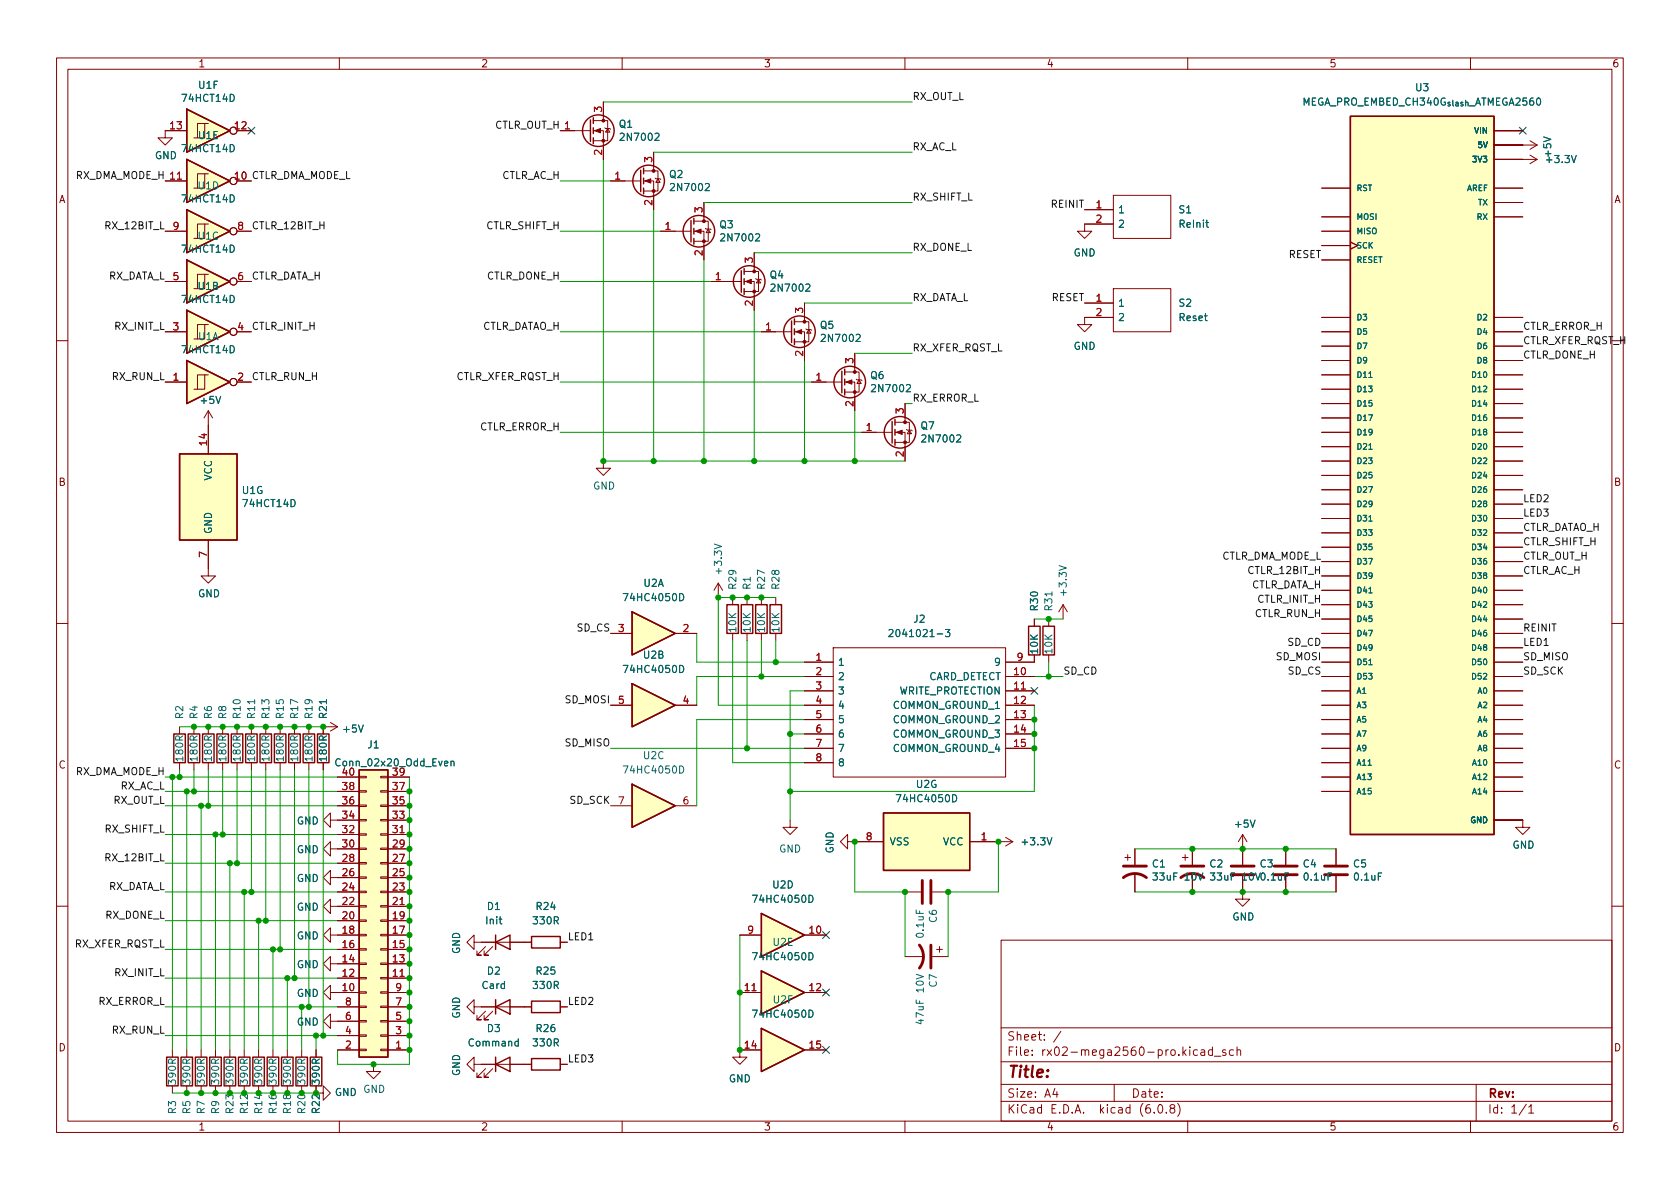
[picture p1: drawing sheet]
<svg xmlns="http://www.w3.org/2000/svg" width="297mm" height="210mm" viewBox="0 0 297 210" stroke-linecap="round" stroke-linejoin="round" font-family="sans-serif">
<g fill="none" stroke="#840000" stroke-width=".18">
<path d="M10 10.2h277v190.1h-277zM12 12.2h273v186.1h-273zM60 10.2v2M106.7 18v3.3M110 10.2v2M160 10.2v2M210 10.2v2M260 10.2v2M29.2 32h3.8M33 23.1h-3.8v1.3h1.3l-1.3 1.2-1.3-1.2h1.3M36.2 21.8h-1.3v2.6M36.2 39.6h-1.3v2.6"/>
<path d="M36.2 30.7h-1.3v2.6M36.8 21.8h-.6v2.6h-1.9M36.8 39.6h-.6v2.6h-1.9M36.8 30.7h-.6v2.6h-1.9M41.9 23.1h2.5M99.1 23.1h5.3M104.9 23.1h1.8v5.1M104.9 21.3h2.5v3.6h-2.5M106.9 22.6l.2 .1h.7l.1 .2M107.4 22.7l.4 .7h-.7zM107.9 32h5.4M113.8 32h1.8v5.1"/>
<path d="M113.8 30.2h2.5v3.6h-2.5M115.6 26.9v3.3M115.8 31.5l.2 .1h.7l.1 .1M116.3 31.6l.4 .7h-.7zM122.7 39.1h2.5v3.6h-2.5M124.5 35.8v3.3M191.8 37.1h5M196.8 34.5h10.2v7.7h-10.2zM196.8 39.6h-5v1.3h1.2l-1.2 1.3-1.3-1.3h1.3M233.7 33.3h5.1M233.7 38.3h5.1M264.2 23.1h5"/>
<path d="M264.2 25.6h7.6M264.2 28.2h7.6M264.2 33.3h5M264.2 38.3h5M264.2 35.8h5M270.5 24.9l1.3 .7M270.5 27.4l1.3 .8M271.8 25.6l-1.3 .8M271.8 28.2l-1.3 .8M29.2 58.7h3.8M29.2 40.9h3.8M29.2 49.8h3.8"/>
<path d="M36.2 48.5h-1.3v2.5M36.2 57.4h-1.3v2.5M36.8 48.5h-.6v2.5h-1.9M36.8 57.4h-.6v2.5h-1.9M41.9 58.7h2.5M41.9 40.9h2.5M41.9 49.8h2.5M116.8 40.9h5.4M122.7 40.9h1.8v5.1M124.7 40.4l.1 .1h.8l.1 .1M125.2 40.5l.4 .6h-.8zM125.7 49.8h5.4"/>
<path d="M131.6 49.8h1.7v5.1M131.6 48h2.5v3.6h-2.5M133.3 44.7v3.3M133.6 49.3l.1 .1h.8l.1 .1M134.1 49.4l.4 .6h-.8zM134.6 58.7h5.4M140.5 58.7h1.7v5M140.5 56.9h2.5v3.5h-2.5M142.2 53.6v3.3M142.5 58.2l.1 .1h.8l.1 .1M143 58.3l.4 .6h-.8zM191.8 53.6h5"/>
<path d="M196.8 51h10.2v7.7h-10.2zM196.8 56.1h-5v1.3h1.2l-1.2 1.3-1.3-1.3h1.3M233.7 56.1h5.1M233.7 58.7h5.1M233.7 40.9h5.1M233.7 46h5.1M233.7 43.4h5.1M238.8 42.8l1.2 .6-1.2 .7M264.2 56.1h5M264.2 58.7h5M10 60.2h2M29.2 67.6h3.8"/>
<path d="M36.2 66.3h-1.3v2.5M36.8 66.3h-.6v2.5h-1.9M36.8 72.6v7.7M36.8 72.6l-.7 1.3M36.8 72.6l.8 1.3M41.9 67.6h2.5M143.5 67.6h5.3M149.4 67.6h1.7v5M149.4 65.8h2.5v3.5h-2.5M151.1 62.5v3.3M151.4 67.1l.1 .1h.8l.1 .1M151.9 67.2l.4 .6h-.8z"/>
<path d="M152.4 76.4h5.3M158.2 76.4h1.8v5.1M158.2 74.7h2.6v3.5h-2.6M160 71.4v3.3M160.3 75.9l.1 .2h.8l.1 .1M160.8 76.1l.4 .6h-.8zM233.7 76.4h5.1M233.7 66.3h5.1M233.7 68.8h5.1M233.7 71.4h5.1M233.7 73.9h5.1M233.7 79h5.1"/>
<path d="M233.7 61.2h5.1M233.7 63.7h5.1M264.2 76.4h5M264.2 66.3h5M264.2 68.8h5M264.2 71.4h5M264.2 73.9h5M264.2 79h5M264.2 61.2h5M264.2 63.7h5M36.8 95.5v6.3h1.3l-1.3 1.3-1.2-1.3h1.2M106.7 81.5v1.3h1.2l-1.2 1.3-1.3-1.3h1.3"/>
<path d="M233.7 81.5h5.1M233.7 84.1h5.1M233.7 86.6h5.1M233.7 89.1h5.1M233.7 91.7h5.1M233.7 94.2h5.1M233.7 96.8h5.1M233.7 99.3h5.1M264.2 81.5h5M264.2 84.1h5M264.2 86.6h5M264.2 89.1h5"/>
<path d="M264.2 91.7h5M264.2 94.2h5M264.2 96.8h5M264.2 99.3h5M10 110.2h2M107.9 112h3.9M119.4 112h3.8M127 103.1l-.8 1.3M127 103.1v2.6M127 103.1l.8 1.3M129.5 105.7v1.2M129.5 112v1.3"/>
<path d="M132.1 105.7v1.2M132.1 112v1.3M134.6 105.7v1.2M134.6 112v1.3M137.2 105.7v1.2M137.2 112v1.3M142.2 117.1h5.1M142.2 119.6h5.1M147.3 114.5h30.5v22.9h-30.5zM177.8 119.6h5.1M182.9 115.8v1.3h-5.1M182.9 109.5v1.2"/>
<path d="M185.4 109.5v1.2M185.4 115.8v1.3M188 106.9l-.8 1.3M188 106.9v2.6M188 106.9l.7 1.3M233.7 101.8h5.1M233.7 104.4h5.1M233.7 106.9h5.1M233.7 109.5h5.1M233.7 112h5.1M233.7 114.5h5.1M233.7 117.1h5.1"/>
<path d="M233.7 119.6h5.1M264.2 101.8h5M264.2 104.4h5M264.2 106.9h5M264.2 109.5h5M264.2 112h5M264.2 114.5h5M264.2 117.1h5M264.2 119.6h5M285 110.2h2M31.7 128.5v1.3M31.7 134.9v1.2"/>
<path d="M34.3 128.5v1.3M34.3 134.9v1.2M36.8 128.5v1.3M36.8 134.9v1.2M39.4 128.5v1.3M39.4 134.9v1.2M41.9 128.5v1.3M41.9 134.9v1.2M44.4 128.5v1.3M44.4 134.9v1.2M47 128.5v1.3M47 134.9v1.2"/>
<path d="M49.5 128.5v1.3M49.5 134.9v1.2M52.1 128.5v1.3M52.1 134.9v1.2M54.6 128.5v1.3M54.6 134.9v1.2M57.1 134.9v1.2M58.4 127.8l1.3 .7M59.7 139.9h3.8M59.7 137.4h3.8M59.7 128.5h-2.6v1.3M59.7 128.5l-1.3 .8"/>
<path d="M63.5 137.3h1.3v.2h-1.3zM63.5 139.8h1.3v.3h-1.3zM67.3 137.3h1.3v.2h-1.3zM67.3 139.8h1.3v.3h-1.3zM68.6 139.9h3.8M68.6 137.4h3.8M107.9 124.7h3.9M119.4 124.7h3.8M142.2 122.2h5.1M142.2 134.9h5.1M142.2 124.7h5.1M142.2 127.2h5.1"/>
<path d="M142.2 129.8h5.1M142.2 132.3h5.1M177.8 122.2h5.1M177.8 124.7h5.1M177.8 127.2h5.1M177.8 129.8h5.1M177.8 132.3h5.1M233.7 139.9h5.1M233.7 137.4h5.1M233.7 122.2h5.1M233.7 134.9h5.1M233.7 124.7h5.1"/>
<path d="M233.7 127.2h5.1M233.7 129.8h5.1M233.7 132.3h5.1M264.2 139.9h5M264.2 137.4h5M264.2 122.2h5M264.2 134.9h5M264.2 124.7h5M264.2 127.2h5M264.2 129.8h5M264.2 132.3h5M58.4 150.1v-1.3l-1.3 1.3 1.3 1.3v-1.3h5.1"/>
<path d="M58.4 155.2v-1.3l-1.3 1.3 1.3 1.3v-1.3h5.1M58.4 145v-1.2l-1.3 1.2 1.3 1.3v-1.3h5.1M59.7 157.7h3.8M59.7 152.6h3.8M59.7 147.6h3.8M59.7 142.5h3.8M63.5 142.4h1.3v.2h-1.3zM63.5 144.9h1.3v.3h-1.3zM63.5 147.4h1.3v.3h-1.3zM63.5 150h1.3v.2h-1.3zM63.5 152.5h1.3v.3h-1.3zM63.5 155.1h1.3v.2h-1.3z"/>
<path d="M63.5 157.6h1.3v.3h-1.3zM67.3 142.4h1.3v.2h-1.3zM67.3 144.9h1.3v.3h-1.3zM67.3 147.4h1.3v.3h-1.3zM67.3 150h1.3v.2h-1.3zM67.3 152.5h1.3v.3h-1.3zM67.3 155.1h1.3v.2h-1.3zM67.3 157.6h1.3v.3h-1.3zM68.6 157.7h3.8M68.6 155.2h3.8M68.6 152.6h3.8M68.6 150.1h3.8"/>
<path d="M68.6 147.6h3.8M68.6 145h3.8M68.6 142.5h3.8M107.9 142.5h3.9M119.4 142.5h3.8M139.7 145v1.3h1.3l-1.3 1.3-1.3-1.3h1.3M149.9 148.8v-1.2l-1.3 1.2 1.3 1.3v-1.3h6.3M160 157.7h2.8M164.8 157.7h2.8M171.4 148.8h7.7M177.8 148.1l1.3 .7M179.1 148.8l-1.3 .8"/>
<path d="M198.9 151.6h1M199.4 151.1v1M200.7 150.1v2.8M200.7 154.4v3.3M209 151.6h1.1M209.5 151.1v1M210.8 150.1v2.8M210.8 154.4v3.3M219.7 154.9v4.1h1.3l-1.3 1.3-1.3-1.3h1.3M219.7 147.6l-.8 1.2M219.7 147.6v5.3M219.7 147.6l.8 1.2"/>
<path d="M227.3 150.1v2.8M227.3 154.9v2.8M236.2 150.1v2.8M236.2 154.9v2.8M264.2 145h5v1.3h1.3l-1.3 1.3-1.2-1.3h1.2M10 160.2h2M58.4 160.3v-1.3l-1.3 1.3 1.3 1.2v-1.2h5.1M58.4 165.3v-1.2l-1.3 1.2 1.3 1.3v-1.3h5.1M58.4 170.4v-1.2l-1.3 1.2 1.3 1.3v-1.3h5.1M58.4 175.5v-1.3l-1.3 1.3 1.3 1.3v-1.3h5.1M59.7 178h3.8M59.7 167.9h3.8"/>
<path d="M59.7 173h3.8M59.7 162.8h3.8M63.5 160.1h1.3v.3h-1.3zM63.5 162.7h1.3v.2h-1.3zM63.5 165.2h1.3v.3h-1.3zM63.5 167.8h1.3v.2h-1.3zM63.5 170.3h1.3v.3h-1.3zM63.5 172.8h1.3v.3h-1.3zM63.5 175.4h1.3v.2h-1.3zM63.5 177.9h1.3v.3h-1.3zM67.3 160.1h1.3v.3h-1.3zM67.3 162.7h1.3v.2h-1.3z"/>
<path d="M67.3 165.2h1.3v.3h-1.3zM67.3 167.8h1.3v.2h-1.3zM67.3 170.3h1.3v.3h-1.3zM67.3 172.8h1.3v.3h-1.3zM67.3 175.4h1.3v.2h-1.3zM67.3 177.9h1.3v.3h-1.3zM68.6 178h3.8M68.6 167.9h3.8M68.6 175.5h3.8M68.6 165.3h3.8M68.6 173h3.8M68.6 170.4h3.8"/>
<path d="M68.6 162.8h3.8M68.6 160.3h3.8M83.8 178v-1.2l-1.3 1.2 1.3 1.3v-1.3h10.2M83.8 166.6v-1.3l-1.3 1.3 1.3 1.3v-1.3h10.2M85.9 178.8l-1.6 1.5h.8h-.8v-.7M85.9 167.4l-1.6 1.5h.8h-.8v-.8M87.1 178.8l-1.5 1.5h.8h-.8v-.7M87.1 167.4l-1.5 1.5h.8h-.8v-.8M99.1 178h1.2M99.1 166.6h1.2M130.8 175.5h3.8M130.8 165.3h3.8"/>
<path d="M142.2 175.5h3.8M142.2 165.3h3.8M160 169.2h3.3M164.8 169.2h2.8M165.6 167.9h1M166.1 167.4v1M177 166.3h108v32h-108zM285 160.2h2M30.5 185.7v1.2M30.5 192v1.3M33 185.7v1.2M33 192v1.3"/>
<path d="M35.6 185.7v1.2M35.6 192v1.3M38.1 185.7v1.2M38.1 192v1.3M40.6 185.7v1.2M40.6 192v1.3M43.2 185.7v1.2M43.2 192v1.3M45.7 185.7v1.2M45.7 192v1.3M48.3 185.7v1.2M48.3 192v1.3"/>
<path d="M50.8 185.7v1.2M50.8 192v1.3M53.3 185.7v1.2M53.3 192v1.3M55.9 192v1.3h1.2v-1.3l1.3 1.3-1.3 1.3v-1.3M55.9 185.7v1.2M58.4 180.6v-1.3l-1.3 1.3 1.3 1.3v-1.3h5.1M59.7 185.7h3.8M59.7 183.1h3.8M60 198.3v2M63.5 180.5h1.3v.2h-1.3zM63.5 183h1.3v.3h-1.3z"/>
<path d="M63.5 185.5h1.3v.3h-1.3zM66 188.2v1.3h1.3l-1.3 1.2-1.2-1.2h1.2M67.3 180.5h1.3v.2h-1.3zM67.3 183h1.3v.3h-1.3zM67.3 185.5h1.3v.3h-1.3zM68.6 185.7h3.8M68.6 183.1h3.8M68.6 180.6h3.8M83.8 188.2v-1.3l-1.3 1.3 1.3 1.3v-1.3h10.2M85.9 189l-1.6 1.5h.8h-.8v-.8M87.1 189l-1.5 1.5h.8h-.8v-.8M99.1 188.2h1.2"/>
<path d="M110 198.3v2M134.6 185.7h-3.8v1.2h1.3l-1.3 1.3-1.3-1.3h1.3M142.2 185.7h3.8M160 198.3v2M177 194.8h108M177 191.8h108M177 187.8h108M177 181.8h108M186.5 192.5l-.4 1h1M186.9 193v1M187.6 182.4l-1.3 1.9M197 191.8v3"/>
<path d="M204.1 196.7v.1M204.9 195.4l.2-.1a.81 .81 0 0 1 .6 .7 .81 .81 0 0 1-.3 .8h-.2a.81 .81 0 0 1-.6-.6 .81 .81 0 0 1 .3-.8zM206.2 196.7v.1M207.1 196l-.2-.3v-.2l.2-.2 .5 .1 .1 .2-.1 .2-.6 .2-.1 .3v.4l.2 .1h.5l.1-.3-.1-.4-.2-.1M208.2 195.1a1.72 1.72 0 0 1 0 2.3M210 198.3v2M211.7 185.7l-.4-.1-.3 .3v.4l.1 .3h.6M212.4 185.7h.5l.1 .9M213 186l-.5 .1a.29 .29 0 0 0-.2 .2 .29 .29 0 0 0 .2 .3h.5M214.4 185.7l-.5-.1-.3 .3v.4l.2 .3h.6M214.4 185.1v1.5M214.7 186.8h1.2"/>
<path d="M216.7 185.7l-.3-.1-.3 .2 .1 .3 .5 .1v.4h-.6M218.1 185.7l-.5-.1-.2 .3v.4l.1 .3h.6M218.7 185.8l.2-.2 .4 .1 .1 .9M218.7 185.1v1.5M260 198.3v2M261 191.8v6.5M269.9 195.3l-1.3 1.9M270.3 195.8l.4-.5v1.5M270.3 196.8h.9"/>
<circle cx="41.3" cy="23.1" r=".63"/>
<circle cx="41.3" cy="32" r=".63"/>
<circle cx="41.3" cy="40.9" r=".63"/>
<circle cx="41.3" cy="58.7" r=".63"/>
<circle cx="41.3" cy="49.8" r=".63"/>
<circle cx="41.3" cy="67.6" r=".63"/>
</g>
<g fill="none" stroke="#840000" stroke-width=".51">
<path d="M163.1 155.7v4.1M164.6 155.7v4.1M198.6 155.2a3.3 3.3 0 0 1 4.1 0M198.6 153.2h4.1M208.8 155.2a3.3 3.3 0 0 1 4.1 0M208.8 153.2h4.1M217.7 153.2h4M217.7 154.7h4M225.3 153.2h4.1M225.3 154.7h4.1M234.2 153.2h4.1M234.2 154.7h4.1"/>
<path d="M162.6 167.1a3.3 3.3 0 0 1 0 4.1M164.6 167.1v4.1"/>
</g>
<path d="M242 66.7h.6M242 79.4h.6M242 92.1h.6M157.2 111.4l.5-.1 .2 .4-.8 .9h.8M167.2 111.3h.7l-.4 .5 .4 .1v.6l-.2 .1-.5-.1M242 104.8h.6M242 117.5h.6M79.7 134.7l.2-.1 .3 .1 .1 .7M79.7 134.6v.8M211.8 154.4l.4 1.2 .5-1.2M162 172.3l1.3 .4-1.3 .4" fill="none" stroke="#006464" stroke-width=".18"/>
<g fill="none" stroke="#840000" stroke-width=".25">
<path d="M33 19.3l7.6 3.8-7.6 3.8zM33 37.1l7.6 3.8-7.6 3.8zM33 28.2l7.6 3.8-7.6 3.8zM104.4 21.2v3.8M104.9 20.8v1M104.9 22.6v1M104.9 24.4v1M113.3 30.1v3.8M113.8 29.7v1M113.8 31.5v1M113.8 33.3v1M122.2 39v3.8"/>
<path d="M122.7 38.6v1M238.8 20.6h25.4v127h-25.4zM33 46l7.6 3.8-7.6 3.8zM33 54.9l7.6 3.8-7.6 3.8zM122.7 40.4v1M122.7 42.2v1M131.1 47.9v3.8M131.6 47.5v1M131.6 49.3v1M131.6 51v1.1M140 56.8v3.8M140.5 56.4v1"/>
<path d="M140.5 58.2v1M140.5 59.9v1.1M33 63.7l7.6 3.9-7.6 3.8zM148.8 65.7v3.8M149.4 65.3v1M149.4 67.1v1M149.4 68.8v1M157.7 74.5v3.9M158.2 74.2v1M158.2 75.9v1.1M158.2 77.7v1M31.7 80.3h10.2v15.2h-10.2z"/>
<path d="M111.8 108.2l7.6 3.8-7.6 3.8zM128.5 106.9h2.1v5.1h-2.1zM131.1 106.9h2v5.1h-2zM133.6 106.9h2v5.1h-2zM136.1 106.9h2.1v5.1h-2.1zM181.9 110.7h2v5.1h-2zM184.4 110.7h2v5.1h-2zM30.7 129.8h2.1v5.1h-2.1zM33.3 129.8h2v5.1h-2zM35.8 129.8h2v5.1h-2zM38.4 129.8h2v5.1h-2zM40.9 129.8h2v5.1h-2z"/>
<path d="M43.4 129.8h2.1v5.1h-2.1zM46 129.8h2v5.1h-2zM48.5 129.8h2v5.1h-2zM51.1 129.8h2v5.1h-2zM53.6 129.8h2v5.1h-2zM56.1 129.8h2.1v5.1h-2.1zM63.5 136.1h5.1v50.8h-5.1zM111.8 120.9l7.6 3.8-7.6 3.8zM111.8 138.7l7.6 3.8-7.6 3.8zM156.2 143.8h15.2v10.1h-15.2zM87.6 178l2.6-1.2v2.5zM87.6 166.6l2.6-1.3v2.6z"/>
<path d="M87.6 165.3v2.6M87.6 176.8v2.5M94 177h5.1v2.1h-5.1zM94 165.6h5.1v2h-5.1zM134.6 171.7l7.6 3.8-7.6 3.8zM134.6 161.5l7.6 3.8-7.6 3.9zM29.5 186.9h2v5.1h-2zM32 186.9h2v5.1h-2zM34.5 186.9h2.1v5.1h-2.1zM37.1 186.9h2v5.1h-2zM39.6 186.9h2.1v5.1h-2.1zM42.2 186.9h2v5.1h-2z"/>
<path d="M44.7 186.9h2v5.1h-2zM47.2 186.9h2.1v5.1h-2.1zM49.8 186.9h2v5.1h-2zM52.3 186.9h2.1v5.1h-2.1zM54.9 186.9h2v5.1h-2zM87.6 188.2l2.6-1.3v2.6zM87.6 186.9v2.6M94 187.2h5.1v2h-5.1zM134.6 181.9l7.6 3.8-7.6 3.8z"/>
<circle cx="105.8" cy="23.1" r="2.79"/>
<circle cx="114.7" cy="32" r="2.79"/>
<circle cx="123.6" cy="40.9" r="2.79"/>
<circle cx="132.5" cy="49.8" r="2.79"/>
<circle cx="141.4" cy="58.7" r="2.79"/>
<circle cx="150.2" cy="67.6" r="2.79"/>
<circle cx="159.1" cy="76.4" r="2.79"/>
</g>
<g fill="#840000" stroke="#840000" stroke-width=".18">
<path d="M158.5 76.4l1-.3v.7z"/>
<path d="M105.2 23.1l1-.4v.8z"/>
<path d="M114 32l1.1-.4v.8z"/>
<path d="M140.7 58.7l1-.4v.7z"/>
<path d="M131.8 49.8l1-.4v.8z"/>
<path d="M122.9 40.9l1.1-.4v.8z"/>
<path d="M149.6 67.6l1-.4v.7z"/>
<circle cx="160" cy="78.2" r=".25"/>
<circle cx="160" cy="74.7" r=".25"/>
<circle cx="106.7" cy="24.9" r=".25"/>
<circle cx="106.7" cy="21.3" r=".25"/>
<circle cx="115.6" cy="33.8" r=".25"/>
<circle cx="115.6" cy="30.2" r=".25"/>
<circle cx="142.2" cy="60.4" r=".25"/>
<circle cx="142.2" cy="56.9" r=".25"/>
<circle cx="133.3" cy="51.6" r=".25"/>
<circle cx="133.3" cy="48" r=".25"/>
<circle cx="124.5" cy="42.7" r=".25"/>
<circle cx="124.5" cy="39.1" r=".25"/>
<circle cx="151.1" cy="69.3" r=".25"/>
<circle cx="151.1" cy="65.8" r=".25"/>
</g>
<g fill="#ffffc2" stroke="#ffffc2" stroke-width=".18">
<path d="M134.6 181.9l7.6 3.8-7.6 3.8z"/>
<path d="M156.2 143.8h15.2v10.1h-15.2z"/>
<path d="M134.6 171.7l7.6 3.8-7.6 3.8z"/>
<path d="M134.6 161.5l7.6 3.8-7.6 3.9z"/>
<path d="M63.5 136.1h5.1v50.8h-5.1z"/>
<path d="M238.8 20.6h25.4v127h-25.4z"/>
<path d="M31.7 80.3h10.2v15.2h-10.2z"/>
<path d="M33 46l7.6 3.8-7.6 3.8z"/>
<path d="M33 19.3l7.6 3.8-7.6 3.8z"/>
<path d="M33 37.1l7.6 3.8-7.6 3.8z"/>
<path d="M33 28.2l7.6 3.8-7.6 3.8z"/>
<path d="M33 63.7l7.6 3.9-7.6 3.8z"/>
<path d="M33 54.9l7.6 3.8-7.6 3.8z"/>
<path d="M111.8 120.9l7.6 3.8-7.6 3.8z"/>
<path d="M111.8 108.2l7.6 3.8-7.6 3.8z"/>
<path d="M111.8 138.7l7.6 3.8-7.6 3.8z"/>
</g>
<g fill="none" stroke="#009600" stroke-width=".18">
<path d="M106.7 18h54.6M99.1 32h8.8M106.7 28.2v53.3h53.3M115.6 37.1v44.4M115.6 26.9h45.7M124.5 35.8h36.8M99.1 49.8h26.6M99.1 40.9h17.7M99.1 58.7h35.5M124.5 46v35.5M133.3 54.9v26.6M133.3 44.7h28"/>
<path d="M142.2 53.6h19.1M99.1 67.6h44.4M99.1 76.4h53.3M142.2 63.7v17.8M151.1 72.6v8.9M151.1 62.5h10.2M160 71.4h1.3M123.2 112v5.1h19M129.5 113.3v21.6h12.7M132.1 113.3v19M134.6 113.3v6.3M137.2 105.7h-10.2v19h15.2"/>
<path d="M137.2 113.3v3.8M142.2 119.6h-19v5.1M182.9 109.5h5.1M182.9 119.6h5.1M185.4 117.1v2.5M29.2 139.9h30.5M29.2 137.4h30.5M30.5 137.4v48.3M31.7 136.1v1.3M31.7 128.5h25.4M33 139.9v45.8M34.3 136.1v3.8"/>
<path d="M36.8 136.1v6.4M39.4 136.1v11.5M41.9 136.1v16.5M44.4 136.1v21.6M47 136.1v26.7M49.5 136.1v31.8M52.1 136.1v36.9M54.6 136.1v41.9M57.1 136.1v47M72.4 137.4v50.8h-12.7v-2.5M107.9 132.3h34.3M139.7 129.8h2.5"/>
<path d="M142.2 127.2h-19v15.3M142.2 122.2h-2.5v22.8M182.9 124.7v15.2h-43.2M29.2 157.7h30.5M29.2 152.6h30.5M29.2 142.5h30.5M29.2 147.6h30.5M35.6 142.5v43.2M38.1 147.6v38.1M40.6 152.6v33.1M43.2 157.7v28M151.1 148.8v8.9h8.9v11.5"/>
<path d="M176.5 148.8v8.9h-8.9v11.5M200.7 157.7h35.5M200.7 150.1h35.5M29.2 178h30.5M29.2 173h30.5M29.2 162.8h30.5M29.2 167.9h30.5M45.7 162.8v22.9M48.3 167.9v17.8M50.8 173v12.7M53.3 178v7.7M130.8 165.3v20.4"/>
<path d="M29.2 183.1h30.5M30.5 193.3h25.4M55.9 183.1v2.6"/>
</g>
<path d="M43.8 22.5l1.3 1.2M45.1 22.5l-1.3 1.2M268.6 22.5l1.2 1.2M269.8 22.5l-1.2 1.2M182.3 121.6l1.2 1.2M183.5 121.6l-1.2 1.2M145.4 164.7l1.3 1.3M145.4 174.9l1.3 1.2M146.7 164.7l-1.3 1.3M146.7 174.9l-1.3 1.2M145.4 185.1l1.3 1.2M146.7 185.1l-1.3 1.2" fill="none" stroke="#000084" stroke-width=".18"/>
<g fill="#009600" stroke="#009600" stroke-width=".18">
<circle cx="72.4" cy="152.6" r=".46"/>
<circle cx="72.4" cy="175.5" r=".46"/>
<circle cx="72.4" cy="147.6" r=".46"/>
<circle cx="72.4" cy="167.9" r=".46"/>
<circle cx="72.4" cy="150.1" r=".46"/>
<circle cx="139.7" cy="129.8" r=".46"/>
<circle cx="132.1" cy="132.3" r=".46"/>
<circle cx="139.7" cy="139.9" r=".46"/>
<circle cx="130.8" cy="185.7" r=".46"/>
<circle cx="160" cy="157.7" r=".46"/>
<circle cx="167.6" cy="157.7" r=".46"/>
<circle cx="176.5" cy="148.8" r=".46"/>
<circle cx="151.1" cy="148.8" r=".46"/>
<circle cx="130.8" cy="175.5" r=".46"/>
<circle cx="129.5" cy="105.7" r=".46"/>
<circle cx="132.1" cy="105.7" r=".46"/>
<circle cx="124.5" cy="81.5" r=".46"/>
<circle cx="127" cy="105.7" r=".46"/>
<circle cx="151.1" cy="81.5" r=".46"/>
<circle cx="142.2" cy="81.5" r=".46"/>
<circle cx="133.3" cy="81.5" r=".46"/>
<circle cx="115.6" cy="81.5" r=".46"/>
<circle cx="106.7" cy="81.5" r=".46"/>
<circle cx="137.2" cy="117.1" r=".46"/>
<circle cx="134.6" cy="119.6" r=".46"/>
<circle cx="134.6" cy="105.7" r=".46"/>
<circle cx="219.7" cy="157.7" r=".46"/>
<circle cx="227.3" cy="157.7" r=".46"/>
<circle cx="182.9" cy="127.2" r=".46"/>
<circle cx="182.9" cy="132.3" r=".46"/>
<circle cx="182.9" cy="129.8" r=".46"/>
<circle cx="210.8" cy="150.1" r=".46"/>
<circle cx="210.8" cy="157.7" r=".46"/>
<circle cx="185.4" cy="119.6" r=".46"/>
<circle cx="185.4" cy="109.5" r=".46"/>
<circle cx="227.3" cy="150.1" r=".46"/>
<circle cx="219.7" cy="150.1" r=".46"/>
<circle cx="49.5" cy="128.5" r=".46"/>
<circle cx="72.4" cy="180.6" r=".46"/>
<circle cx="72.4" cy="178" r=".46"/>
<circle cx="72.4" cy="183.1" r=".46"/>
<circle cx="72.4" cy="173" r=".46"/>
<circle cx="72.4" cy="170.4" r=".46"/>
<circle cx="66" cy="188.2" r=".46"/>
<circle cx="72.4" cy="185.7" r=".46"/>
<circle cx="72.4" cy="165.3" r=".46"/>
<circle cx="43.2" cy="157.7" r=".46"/>
<circle cx="45.7" cy="162.8" r=".46"/>
<circle cx="47" cy="162.8" r=".46"/>
<circle cx="44.4" cy="157.7" r=".46"/>
<circle cx="40.6" cy="152.6" r=".46"/>
<circle cx="41.9" cy="152.6" r=".46"/>
<circle cx="72.4" cy="162.8" r=".46"/>
<circle cx="72.4" cy="160.3" r=".46"/>
<circle cx="72.4" cy="157.7" r=".46"/>
<circle cx="72.4" cy="155.2" r=".46"/>
<circle cx="50.8" cy="193.3" r=".46"/>
<circle cx="48.3" cy="167.9" r=".46"/>
<circle cx="49.5" cy="167.9" r=".46"/>
<circle cx="48.3" cy="193.3" r=".46"/>
<circle cx="33" cy="193.3" r=".46"/>
<circle cx="35.6" cy="193.3" r=".46"/>
<circle cx="54.6" cy="178" r=".46"/>
<circle cx="52.1" cy="173" r=".46"/>
<circle cx="53.3" cy="178" r=".46"/>
<circle cx="50.8" cy="173" r=".46"/>
<circle cx="52.1" cy="128.5" r=".46"/>
<circle cx="72.4" cy="139.9" r=".46"/>
<circle cx="72.4" cy="142.5" r=".46"/>
<circle cx="57.1" cy="128.5" r=".46"/>
<circle cx="54.6" cy="128.5" r=".46"/>
<circle cx="72.4" cy="145" r=".46"/>
<circle cx="36.8" cy="142.5" r=".46"/>
<circle cx="39.4" cy="147.6" r=".46"/>
<circle cx="38.1" cy="147.6" r=".46"/>
<circle cx="33" cy="139.9" r=".46"/>
<circle cx="31.7" cy="137.4" r=".46"/>
<circle cx="30.5" cy="137.4" r=".46"/>
<circle cx="44.4" cy="128.5" r=".46"/>
<circle cx="47" cy="128.5" r=".46"/>
<circle cx="34.3" cy="139.9" r=".46"/>
<circle cx="35.6" cy="142.5" r=".46"/>
<circle cx="34.3" cy="128.5" r=".46"/>
<circle cx="36.8" cy="128.5" r=".46"/>
<circle cx="39.4" cy="128.5" r=".46"/>
<circle cx="41.9" cy="128.5" r=".46"/>
<circle cx="45.7" cy="193.3" r=".46"/>
<circle cx="38.1" cy="193.3" r=".46"/>
<circle cx="43.2" cy="193.3" r=".46"/>
<circle cx="40.6" cy="193.3" r=".46"/>
<circle cx="55.9" cy="183.1" r=".46"/>
<circle cx="57.1" cy="183.1" r=".46"/>
<circle cx="55.9" cy="193.3" r=".46"/>
<circle cx="53.3" cy="193.3" r=".46"/>
</g>
<text font-size="2.8" fill="#840000" x="178" y="190.6">Title:</text>
<g font-size="2.1" fill="#840000">
<text x="178" y="184">Sheet: /</text>
<text x="178" y="186.7">File: rx02-mega2560-pro.kicad_sch</text>
<text x="178" y="196.9">KiCad E.D.A. kicad (6.0.8)</text>
<text x="178" y="194.1">Size: A4</text>
<text x="200" y="194.1">Date:</text>
<text x="263" y="194.1">Rev:</text>
<text x="263" y="196.9">Id: 1/1</text>
</g>
<g font-size="1.8" fill="#840000">
<text x="35" y="11.9">1</text>
<text x="85" y="11.9">2</text>
<text x="135" y="11.9">3</text>
<text x="185" y="11.9">4</text>
<text x="235" y="11.9">5</text>
<text x="285" y="11.9">6</text>
<text x="10.3" y="35.9">A</text>
<text x="41.6" y="31.7">10 CTLR_DMA_MODE_L</text>
<text x="285.3" y="35.9">A</text>
<text x="10.3" y="85.9">B</text>
<text x="285.3" y="85.9">B</text>
<text x="10.3" y="135.9">C</text>
<text x="285.3" y="135.9">C</text>
<text x="10.3" y="185.9">D</text>
<text x="285.3" y="185.9">D</text>
<text x="35" y="199.9">1</text>
<text x="85" y="199.9">2</text>
<text x="135" y="199.9">3</text>
<text x="185" y="199.9">4</text>
<text x="235" y="199.9">5</text>
<text x="285" y="199.9">6</text>
</g>
<g font-size="1.8" fill="#006464">
<text x="35.2" y="15.7">U1F</text>
<text x="250.3" y="16.1">U3</text>
<text x="32.4" y="18">74HCT14D</text>
<text x="109.5" y="22.6">Q1</text>
<text x="229" y="18.7">MEGA_PRO_EMBED_CH340G_{slash}_ATMEGA2560</text>
<text x="27.4" y="28.1">GND</text>
<text x="32.4" y="26.9">74HCT14D</text>
<text x="35.1" y="24.6">U1E</text>
<text x="110" y="24.9">2N7002</text>
<text x="273.6" y="28.8">+3.3V</text>
<text x="274.3" y="27.6" transform="rotate(-90 274.3 27.6)">+5V</text>
<text x="32.4" y="35.8">74HCT14D</text>
<text x="35.1" y="33.5">U1D</text>
<text x="118.4" y="31.5">Q2</text>
<text x="118.9" y="33.8">2N7002</text>
<text x="127.3" y="40.4">Q3</text>
<text x="197.6" y="37.7">1</text>
<text x="197.6" y="40.3">2</text>
<text x="208.5" y="37.7">S1</text>
<text x="208.6" y="40.3">ReInit</text>
<text x="32.4" y="44.7">74HCT14D</text>
<text x="35.1" y="42.4">U1C</text>
<text x="127.8" y="42.7">2N7002</text>
<text x="189.8" y="45.3">GND</text>
<text x="32.4" y="53.6">74HCT14D</text>
<text x="35.1" y="51.3">U1B</text>
<text x="136.2" y="49.2">Q4</text>
<text x="136.7" y="51.6">2N7002</text>
<text x="145.1" y="58.1">Q5</text>
<text x="197.6" y="54.2">1</text>
<text x="197.6" y="56.8">2</text>
<text x="208.5" y="54.2">S2</text>
<text x="208.6" y="56.8">Reset</text>
<text x="32.4" y="62.5">74HCT14D</text>
<text x="35.1" y="60.1">U1A</text>
<text x="145.6" y="60.4">2N7002</text>
<text x="189.8" y="61.8">GND</text>
<text x="35.6" y="71.4">+5V</text>
<text x="153.9" y="67">Q6</text>
<text x="154.4" y="69.3">2N7002</text>
<text x="162.8" y="75.9">Q7</text>
<text x="163.3" y="78.2">2N7002</text>
<text x="37.5" y="85" transform="rotate(-90 37.5 85)">VCC</text>
<text x="42.8" y="87.3">U1G</text>
<text x="43.2" y="89.7">74HCT14D</text>
<text x="104.8" y="86.6">GND</text>
<text x="37.5" y="94.5" transform="rotate(-90 37.5 94.5)">GND</text>
<text x="127.6" y="101.3" transform="rotate(-90 127.6 101.3)">+3.3V</text>
<text x="35" y="105.6">GND</text>
<text x="110.7" y="106.3">74HC4050D</text>
<text x="113.8" y="103.8">U2A</text>
<text x="130.2" y="104.1" transform="rotate(-90 130.2 104.1)">R29</text>
<text x="132.7" y="104.2" transform="rotate(-90 132.7 104.2)">R1</text>
<text x="135.3" y="104.1" transform="rotate(-90 135.3 104.1)">R27</text>
<text x="137.8" y="104.1" transform="rotate(-90 137.8 104.1)">R28</text>
<text x="183.5" y="107.9" transform="rotate(-90 183.5 107.9)">R30</text>
<text x="186.1" y="107.9" transform="rotate(-90 186.1 107.9)">R31</text>
<text x="188.6" y="105.1" transform="rotate(-90 188.6 105.1)">+3.3V</text>
<text x="130.2" y="111.7" transform="rotate(-90 130.2 111.7)">10K</text>
<text x="132.7" y="111.7" transform="rotate(-90 132.7 111.7)">10K</text>
<text x="135.3" y="111.7" transform="rotate(-90 135.3 111.7)">10K</text>
<text x="137.8" y="111.7" transform="rotate(-90 137.8 111.7)">10K</text>
<text x="158.3" y="112.6">2041021-3</text>
<text x="161.6" y="110.1">J2</text>
<text x="110.7" y="119">74HC4050D</text>
<text x="113.8" y="116.5">U2B</text>
<text x="148.1" y="117.7">1</text>
<text x="176.1" y="117.7">9</text>
<text x="183.5" y="115.5" transform="rotate(-90 183.5 115.5)">10K</text>
<text x="186.1" y="115.5" transform="rotate(-90 186.1 115.5)">10K</text>
<text x="148.1" y="120.3">2</text>
<text x="148.1" y="122.8">3</text>
<text x="148.1" y="125.3">4</text>
<text x="158" y="125.3">COMMON_GROUND_1</text>
<text x="158.8" y="122.8">WRITE_PROTECTION</text>
<text x="163.9" y="120.3">CARD_DETECT</text>
<text x="32.4" y="127.1" transform="rotate(-90 32.4 127.1)">R2</text>
<text x="34.9" y="127.1" transform="rotate(-90 34.9 127.1)">R4</text>
<text x="37.5" y="127.1" transform="rotate(-90 37.5 127.1)">R6</text>
<text x="40" y="127.1" transform="rotate(-90 40 127.1)">R8</text>
<text x="42.5" y="126.9" transform="rotate(-90 42.5 126.9)">R10</text>
<text x="45.1" y="126.9" transform="rotate(-90 45.1 126.9)">R11</text>
<text x="47.6" y="126.9" transform="rotate(-90 47.6 126.9)">R13</text>
<text x="50.2" y="126.9" transform="rotate(-90 50.2 126.9)">R15</text>
<text x="52.7" y="126.9" transform="rotate(-90 52.7 126.9)">R17</text>
<text x="55.2" y="126.9" transform="rotate(-90 55.2 126.9)">R19</text>
<text x="57.8" y="126.9" transform="rotate(-90 57.8 126.9)">R21</text>
<text x="60.8" y="129.5">+5V</text>
<text x="148.1" y="127.9">5</text>
<text x="148.1" y="130.4">6</text>
<text x="158" y="127.9">COMMON_GROUND_2</text>
<text x="158" y="130.4">COMMON_GROUND_3</text>
<text x="32.4" y="134.5" transform="rotate(-90 32.4 134.5)">180R</text>
<text x="34.9" y="134.5" transform="rotate(-90 34.9 134.5)">180R</text>
<text x="37.5" y="134.5" transform="rotate(-90 37.5 134.5)">180R</text>
<text x="40" y="134.5" transform="rotate(-90 40 134.5)">180R</text>
<text x="42.5" y="134.5" transform="rotate(-90 42.5 134.5)">180R</text>
<text x="45.1" y="134.5" transform="rotate(-90 45.1 134.5)">180R</text>
<text x="47.6" y="134.5" transform="rotate(-90 47.6 134.5)">180R</text>
<text x="50.2" y="134.5" transform="rotate(-90 50.2 134.5)">180R</text>
<text x="52.7" y="134.5" transform="rotate(-90 52.7 134.5)">180R</text>
<text x="55.2" y="134.5" transform="rotate(-90 55.2 134.5)">180R</text>
<text x="57.8" y="134.5" transform="rotate(-90 57.8 134.5)">180R</text>
<text x="59.8" y="135.5">Conn_02x20_Odd_Even</text>
<text x="65.1" y="132.3">J1</text>
<text x="110.7" y="136.8">74HC4050D</text>
<text x="113.8" y="134.2">U2C</text>
<text x="148.1" y="133">7</text>
<text x="148.1" y="135.5">8</text>
<text x="158" y="133">COMMON_GROUND_4</text>
<text x="159" y="141.9">74HC4050D</text>
<text x="162" y="139.3">U2G</text>
<text x="52.5" y="145.8">GND</text>
<text x="157.2" y="149.5">VSS</text>
<text x="166.7" y="149.5">VCC</text>
<text x="180.9" y="149.5">+3.3V</text>
<text x="218.5" y="146.3">+5V</text>
<text x="52.5" y="150.9">GND</text>
<text x="52.5" y="156">GND</text>
<text x="137.7" y="150.7">GND</text>
<text x="147.4" y="150.9" transform="rotate(-90 147.4 150.9)">GND</text>
<text x="203.8" y="153.4">C1</text>
<text x="204.3" y="155.7">33uF 10V</text>
<text x="213.9" y="153.4">C2</text>
<text x="214.5" y="155.7">33uF 10V 0.1uF</text>
<text x="222.8" y="153.4">C3</text>
<text x="230.4" y="153.4">C4</text>
<text x="230.7" y="155.7">0.1uF</text>
<text x="239.3" y="153.4">C5</text>
<text x="239.5" y="155.7">0.1uF</text>
<text x="267.4" y="150.1">GND</text>
<text x="52.5" y="161">GND</text>
<text x="86.2" y="160.9">D1</text>
<text x="94.9" y="160.9">R24</text>
<text x="133.6" y="159.6">74HC4050D</text>
<text x="136.7" y="157.1">U2D</text>
<text x="52.5" y="166.1">GND</text>
<text x="86" y="163.4">Init</text>
<text x="94.4" y="163.4">330R</text>
<text x="136.7" y="167.3">U2E</text>
<text x="163.3" y="165.7" transform="rotate(-90 163.3 165.7)">0.1uF</text>
<text x="165.6" y="163.1" transform="rotate(-90 165.6 163.1)">C6</text>
<text x="217.9" y="162.8">GND</text>
<text x="52.5" y="171.2">GND</text>
<text x="81.3" y="168.7" transform="rotate(-90 81.3 168.7)">GND</text>
<text x="86.2" y="172.3">D2</text>
<text x="94.9" y="172.3">R25</text>
<text x="133.6" y="169.8">74HC4050D</text>
<text x="52.5" y="176.3">GND</text>
<text x="85.3" y="174.9">Card</text>
<text x="94.4" y="174.9">330R</text>
<text x="133.6" y="180">74HC4050D</text>
<text x="136.8" y="177.4">U2F</text>
<text x="165.6" y="174.5" transform="rotate(-90 165.6 174.5)">C7</text>
<text x="52.5" y="181.4">GND</text>
<text x="81.3" y="180.1" transform="rotate(-90 81.3 180.1)">GND</text>
<text x="83" y="185">Command</text>
<text x="86.2" y="182.5">D3</text>
<text x="94.4" y="185">330R</text>
<text x="94.9" y="182.5">R26</text>
<text x="163.3" y="180.6" transform="rotate(-90 163.3 180.6)">47uF 10V</text>
<text x="31.1" y="191.6" transform="rotate(-90 31.1 191.6)">390R</text>
<text x="33.7" y="191.6" transform="rotate(-90 33.7 191.6)">390R</text>
<text x="36.2" y="191.6" transform="rotate(-90 36.2 191.6)">390R</text>
<text x="38.7" y="191.6" transform="rotate(-90 38.7 191.6)">390R</text>
<text x="41.3" y="191.6" transform="rotate(-90 41.3 191.6)">390R</text>
<text x="43.8" y="191.6" transform="rotate(-90 43.8 191.6)">390R</text>
<text x="46.4" y="191.6" transform="rotate(-90 46.4 191.6)">390R</text>
<text x="48.9" y="191.6" transform="rotate(-90 48.9 191.6)">390R</text>
<text x="51.4" y="191.6" transform="rotate(-90 51.4 191.6)">390R</text>
<text x="54" y="191.6" transform="rotate(-90 54 191.6)">390R</text>
<text x="56.5" y="191.6" transform="rotate(-90 56.5 191.6)">390R</text>
<text x="81.3" y="190.3" transform="rotate(-90 81.3 190.3)">GND</text>
<text x="128.8" y="191.4">GND</text>
<text x="31.1" y="196.9" transform="rotate(-90 31.1 196.9)">R3</text>
<text x="33.7" y="196.9" transform="rotate(-90 33.7 196.9)">R5</text>
<text x="36.2" y="196.9" transform="rotate(-90 36.2 196.9)">R7</text>
<text x="38.7" y="196.9" transform="rotate(-90 38.7 196.9)">R9</text>
<text x="41.3" y="196.8" transform="rotate(-90 41.3 196.8)">R23</text>
<text x="43.8" y="196.8" transform="rotate(-90 43.8 196.8)">R12</text>
<text x="46.4" y="196.8" transform="rotate(-90 46.4 196.8)">R14</text>
<text x="48.9" y="196.8" transform="rotate(-90 48.9 196.8)">R16</text>
<text x="51.4" y="196.8" transform="rotate(-90 51.4 196.8)">R18</text>
<text x="54" y="196.8" transform="rotate(-90 54 196.8)">R20</text>
<text x="56.5" y="196.8" transform="rotate(-90 56.5 196.8)">R22</text>
<text x="59.2" y="193.8">GND</text>
<text x="64.2" y="193.2">GND</text>
</g>
<g font-size="1.8" fill="#0f0f0f">
<text x="161.3" y="17.7">RX_OUT_L</text>
<text x="87.4" y="22.8">CTLR_OUT_H 1</text>
<text x="161.3" y="26.6">RX_AC_L</text>
<text x="13.2" y="31.6">RX_DMA_MODE_H 11</text>
<text x="88.5" y="31.6">CTLR_AC_H</text>
<text x="161.3" y="35.5">RX_SHIFT_L</text>
<text x="18.9" y="40.5">RX_12BIT_L</text>
<text x="44.4" y="40.5">CTLR_12BIT_H</text>
<text x="86" y="40.5">CTLR_SHIFT_H</text>
<text x="186" y="36.7">REINIT</text>
<text x="161.3" y="44.3">RX_DONE_L</text>
<text x="227.8" y="45.6">RESET</text>
<text x="18.8" y="49.4">RX_DATA_L</text>
<text x="44.4" y="49.4">CTLR_DATA_H</text>
<text x="86" y="49.4">CTLR_DONE_H</text>
<text x="161.3" y="53.2">RX_DATA_L</text>
<text x="185.9" y="53.2">RESET</text>
<text x="20.4" y="58.3">RX_INIT_L</text>
<text x="44.4" y="58.3">CTLR_INIT_H</text>
<text x="84.8" y="58.3">CTLR_DATAO_H</text>
<text x="269.2" y="58.3">CTLR_ERROR_H</text>
<text x="161.3" y="62.1">RX_XFER_RQST_L</text>
<text x="269.2" y="63.4">CTLR_DONE_H</text>
<text x="269.2" y="60.9">CTLR_XFER_RQST_H</text>
<text x="19.9" y="67.2">RX_RUN_L</text>
<text x="44.4" y="67.2">CTLR_RUN_H</text>
<text x="80.5" y="67.2">CTLR_XFER_RQST_H</text>
<text x="161.3" y="71">RX_ERROR_L</text>
<text x="84.7" y="76.1">CTLR_ERROR_H</text>
<text x="269.2" y="88.8">LED2</text>
<text x="269.2" y="93.9">CTLR_DATAO_H</text>
<text x="269.2" y="91.3">LED3</text>
<text x="215.6" y="99">CTLR_DMA_MODE_L</text>
<text x="220.9" y="101.5">CTLR_12BIT_H</text>
<text x="269.2" y="96.4">CTLR_SHIFT_H</text>
<text x="269.2" y="101.5">CTLR_AC_H</text>
<text x="269.2" y="99">CTLR_OUT_H</text>
<text x="220.8" y="104">CTLR_DATA_H</text>
<text x="222.4" y="106.6">CTLR_INIT_H</text>
<text x="102.1" y="111.7">SD_CS</text>
<text x="221.9" y="109.1">CTLR_RUN_H</text>
<text x="269.2" y="111.7">REINIT</text>
<text x="188" y="119.3">SD_CD</text>
<text x="225.7" y="116.7">SD_MOSI</text>
<text x="227.7" y="114.2">SD_CD</text>
<text x="227.8" y="119.3">SD_CS</text>
<text x="269.2" y="116.7">SD_MISO</text>
<text x="269.2" y="114.2">LED1</text>
<text x="269.2" y="119.3">SD_SCK</text>
<text x="100" y="124.4">SD_MOSI</text>
<text x="100" y="132">SD_MISO</text>
<text x="13.2" y="137.1">RX_DMA_MODE_H</text>
<text x="20" y="142.1">RX_OUT_L</text>
<text x="21.2" y="139.6">RX_AC_L</text>
<text x="100.8" y="142.1">SD_SCK</text>
<text x="18.6" y="147.2">RX_SHIFT_L</text>
<text x="18.9" y="152.3">RX_12BIT_L</text>
<text x="18.8" y="157.4">RX_DATA_L</text>
<text x="13.1" y="167.5">RX_XFER_RQST_L</text>
<text x="18.6" y="162.5">RX_DONE_L</text>
<text x="100.3" y="166.3">LED1</text>
<text x="20.4" y="172.6">RX_INIT_L</text>
<text x="17.3" y="177.7">RX_ERROR_L</text>
<text x="100.3" y="177.7">LED2</text>
<text x="19.9" y="182.8">RX_RUN_L</text>
<text x="100.3" y="187.9">LED3</text>
</g>
<g font-size="1.8" fill="#a90000">
<text x="30.1" y="22.9">13</text>
<text x="41.6" y="22.9">12</text>
<text x="99.8" y="22.9">1</text>
<text x="106.4" y="19.8" transform="rotate(-90 106.4 19.8)">3</text>
<text x="106.4" y="27.4" transform="rotate(-90 106.4 27.4)">2</text>
<text x="115.3" y="28.7" transform="rotate(-90 115.3 28.7)">3</text>
<text x="30.1" y="31.7">11</text>
<text x="41.6" y="31.7">10</text>
<text x="108.7" y="31.7">1</text>
<text x="30.6" y="40.6">9</text>
<text x="42.1" y="40.6">8</text>
<text x="115.3" y="36.3" transform="rotate(-90 115.3 36.3)">2</text>
<text x="117.6" y="40.6">1</text>
<text x="124.2" y="37.6" transform="rotate(-90 124.2 37.6)">3</text>
<text x="193.8" y="36.8">1</text>
<text x="193.8" y="39.4">2</text>
<text x="124.2" y="45.2" transform="rotate(-90 124.2 45.2)">2</text>
<text x="133.1" y="46.5" transform="rotate(-90 133.1 46.5)">3</text>
<text x="30.6" y="49.5">5</text>
<text x="42.1" y="49.5">6</text>
<text x="126.5" y="49.5">1</text>
<text x="193.8" y="53.3">1</text>
<text x="30.6" y="58.4">3</text>
<text x="42.1" y="58.4">4</text>
<text x="133.1" y="54.1" transform="rotate(-90 133.1 54.1)">2</text>
<text x="135.4" y="58.4">1</text>
<text x="142" y="55.4" transform="rotate(-90 142 55.4)">3</text>
<text x="193.8" y="55.9">2</text>
<text x="142" y="63" transform="rotate(-90 142 63)">2</text>
<text x="150.9" y="64.2" transform="rotate(-90 150.9 64.2)">3</text>
<text x="30.6" y="67.3">1</text>
<text x="42.1" y="67.3">2</text>
<text x="144.3" y="67.3">1</text>
<text x="150.9" y="71.9" transform="rotate(-90 150.9 71.9)">2</text>
<text x="153.2" y="76.2">1</text>
<text x="159.8" y="73.1" transform="rotate(-90 159.8 73.1)">3</text>
<text x="36.6" y="78.7" transform="rotate(-90 36.6 78.7)">14</text>
<text x="159.8" y="80.8" transform="rotate(-90 159.8 80.8)">2</text>
<text x="36.6" y="98.5" transform="rotate(-90 36.6 98.5)">7</text>
<text x="109.4" y="111.8">3</text>
<text x="120.8" y="111.8">2</text>
<text x="144.3" y="116.8">1</text>
<text x="144.3" y="119.4">2</text>
<text x="179.4" y="119.4">10</text>
<text x="179.8" y="116.8">9</text>
<text x="109.4" y="124.5">5</text>
<text x="120.8" y="124.5">4</text>
<text x="144.3" y="121.9">3</text>
<text x="144.3" y="124.5">4</text>
<text x="179.4" y="121.9">11</text>
<text x="179.4" y="124.5">12</text>
<text x="144.3" y="127">5</text>
<text x="144.3" y="129.5">6</text>
<text x="179.4" y="127">13</text>
<text x="179.4" y="129.5">14</text>
<text x="60.6" y="137.2">40</text>
<text x="69.5" y="137.2">39</text>
<text x="144.3" y="132.1">7</text>
<text x="144.3" y="134.6">8</text>
<text x="179.4" y="132.1">15</text>
<text x="60.6" y="142.2">36</text>
<text x="60.6" y="139.7">38</text>
<text x="69.5" y="142.2">35</text>
<text x="69.5" y="139.7">37</text>
<text x="109.4" y="142.2">7</text>
<text x="120.8" y="142.2">6</text>
<text x="60.6" y="149.9">30</text>
<text x="60.6" y="147.3">32</text>
<text x="60.6" y="144.8">34</text>
<text x="69.5" y="149.9">29</text>
<text x="69.5" y="147.3">31</text>
<text x="69.5" y="144.8">33</text>
<text x="153.2" y="148.6">8</text>
<text x="173.5" y="148.6">1</text>
<text x="60.6" y="154.9">26</text>
<text x="60.6" y="152.4">28</text>
<text x="69.5" y="154.9">25</text>
<text x="69.5" y="152.4">27</text>
<text x="60.6" y="160">22</text>
<text x="60.6" y="157.5">24</text>
<text x="69.5" y="160">21</text>
<text x="69.5" y="157.5">23</text>
<text x="60.6" y="167.6">16</text>
<text x="60.6" y="165.1">18</text>
<text x="60.6" y="162.6">20</text>
<text x="69.5" y="167.6">15</text>
<text x="69.5" y="165.1">17</text>
<text x="69.5" y="162.6">19</text>
<text x="132.2" y="165.1">9</text>
<text x="143.2" y="165.1">10</text>
<text x="60.6" y="172.7">12</text>
<text x="60.6" y="170.2">14</text>
<text x="69.5" y="172.7">11</text>
<text x="69.5" y="170.2">13</text>
<text x="60.6" y="175.3">10</text>
<text x="61.1" y="177.8">8</text>
<text x="70" y="177.8">7</text>
<text x="70" y="175.3">9</text>
<text x="131.7" y="175.3">11</text>
<text x="143.2" y="175.3">12</text>
<text x="61.1" y="185.4">2</text>
<text x="61.1" y="182.9">4</text>
<text x="61.1" y="180.3">6</text>
<text x="70" y="185.4">1</text>
<text x="70" y="182.9">3</text>
<text x="70" y="180.3">5</text>
<text x="131.7" y="185.4">14</text>
<text x="143.2" y="185.4">15</text>
</g>
<g font-size="1.4" fill="#006464">
<text x="260.8" y="23.6">VIN</text>
<text x="260.6" y="28.7">3V3</text>
<text x="261.4" y="26.2">5V</text>
<text x="239.8" y="33.8">RST</text>
<text x="259.3" y="33.8">AREF</text>
<text x="239.8" y="41.4">MISO</text>
<text x="239.8" y="38.9">MOSI</text>
<text x="261.2" y="38.9">RX</text>
<text x="261.3" y="36.3">TX</text>
<text x="239.8" y="46.5">RESET</text>
<text x="239.8" y="43.9">SCK</text>
<text x="239.8" y="56.6">D3</text>
<text x="239.8" y="59.2">D5</text>
<text x="261.3" y="56.6">D2</text>
<text x="261.3" y="59.2">D4</text>
<text x="239.8" y="61.7">D7</text>
<text x="239.8" y="64.3">D9</text>
<text x="261.3" y="61.7">D6</text>
<text x="261.3" y="64.3">D8</text>
<text x="239.8" y="66.8">D11</text>
<text x="239.8" y="69.3">D13</text>
<text x="239.8" y="71.9">D15</text>
<text x="260.5" y="66.8">D10</text>
<text x="260.5" y="69.3">D12</text>
<text x="260.5" y="71.9">D14</text>
<text x="239.8" y="74.4">D17</text>
<text x="239.8" y="77">D19</text>
<text x="260.5" y="74.4">D16</text>
<text x="260.5" y="77">D18</text>
<text x="239.8" y="79.5">D21</text>
<text x="239.8" y="82">D23</text>
<text x="260.5" y="79.5">D20</text>
<text x="260.5" y="82">D22</text>
<text x="239.8" y="84.6">D25</text>
<text x="239.8" y="87.1">D27</text>
<text x="239.8" y="89.7">D29</text>
<text x="260.5" y="84.6">D24</text>
<text x="260.5" y="87.1">D26</text>
<text x="260.5" y="89.7">D28</text>
<text x="239.8" y="92.2">D31</text>
<text x="239.8" y="94.7">D33</text>
<text x="260.5" y="92.2">D30</text>
<text x="260.5" y="94.7">D32</text>
<text x="239.8" y="97.3">D35</text>
<text x="239.8" y="99.8">D37</text>
<text x="260.5" y="97.3">D34</text>
<text x="260.5" y="99.8">D36</text>
<text x="239.8" y="102.4">D39</text>
<text x="239.8" y="104.9">D41</text>
<text x="239.8" y="107.4">D43</text>
<text x="260.5" y="102.4">D38</text>
<text x="260.5" y="104.9">D40</text>
<text x="260.5" y="107.4">D42</text>
<text x="239.8" y="110">D45</text>
<text x="239.8" y="112.5">D47</text>
<text x="260.5" y="110">D44</text>
<text x="260.5" y="112.5">D46</text>
<text x="239.8" y="115.1">D49</text>
<text x="239.8" y="117.6">D51</text>
<text x="260.5" y="115.1">D48</text>
<text x="260.5" y="117.6">D50</text>
<text x="239.8" y="122.7">A1</text>
<text x="239.8" y="125.2">A3</text>
<text x="239.8" y="120.1">D53</text>
<text x="260.5" y="120.1">D52</text>
<text x="261.3" y="122.7">A0</text>
<text x="261.3" y="125.2">A2</text>
<text x="239.8" y="127.8">A5</text>
<text x="239.8" y="130.3">A7</text>
<text x="261.3" y="127.8">A4</text>
<text x="261.3" y="130.3">A6</text>
<text x="239.8" y="135.4">A11</text>
<text x="239.8" y="137.9">A13</text>
<text x="239.8" y="132.8">A9</text>
<text x="260.5" y="135.4">A10</text>
<text x="260.5" y="137.9">A12</text>
<text x="261.3" y="132.8">A8</text>
<text x="239.8" y="140.5">A15</text>
<text x="260.5" y="140.5">A14</text>
<text x="260" y="145.5">GND</text>
</g>
</svg>
